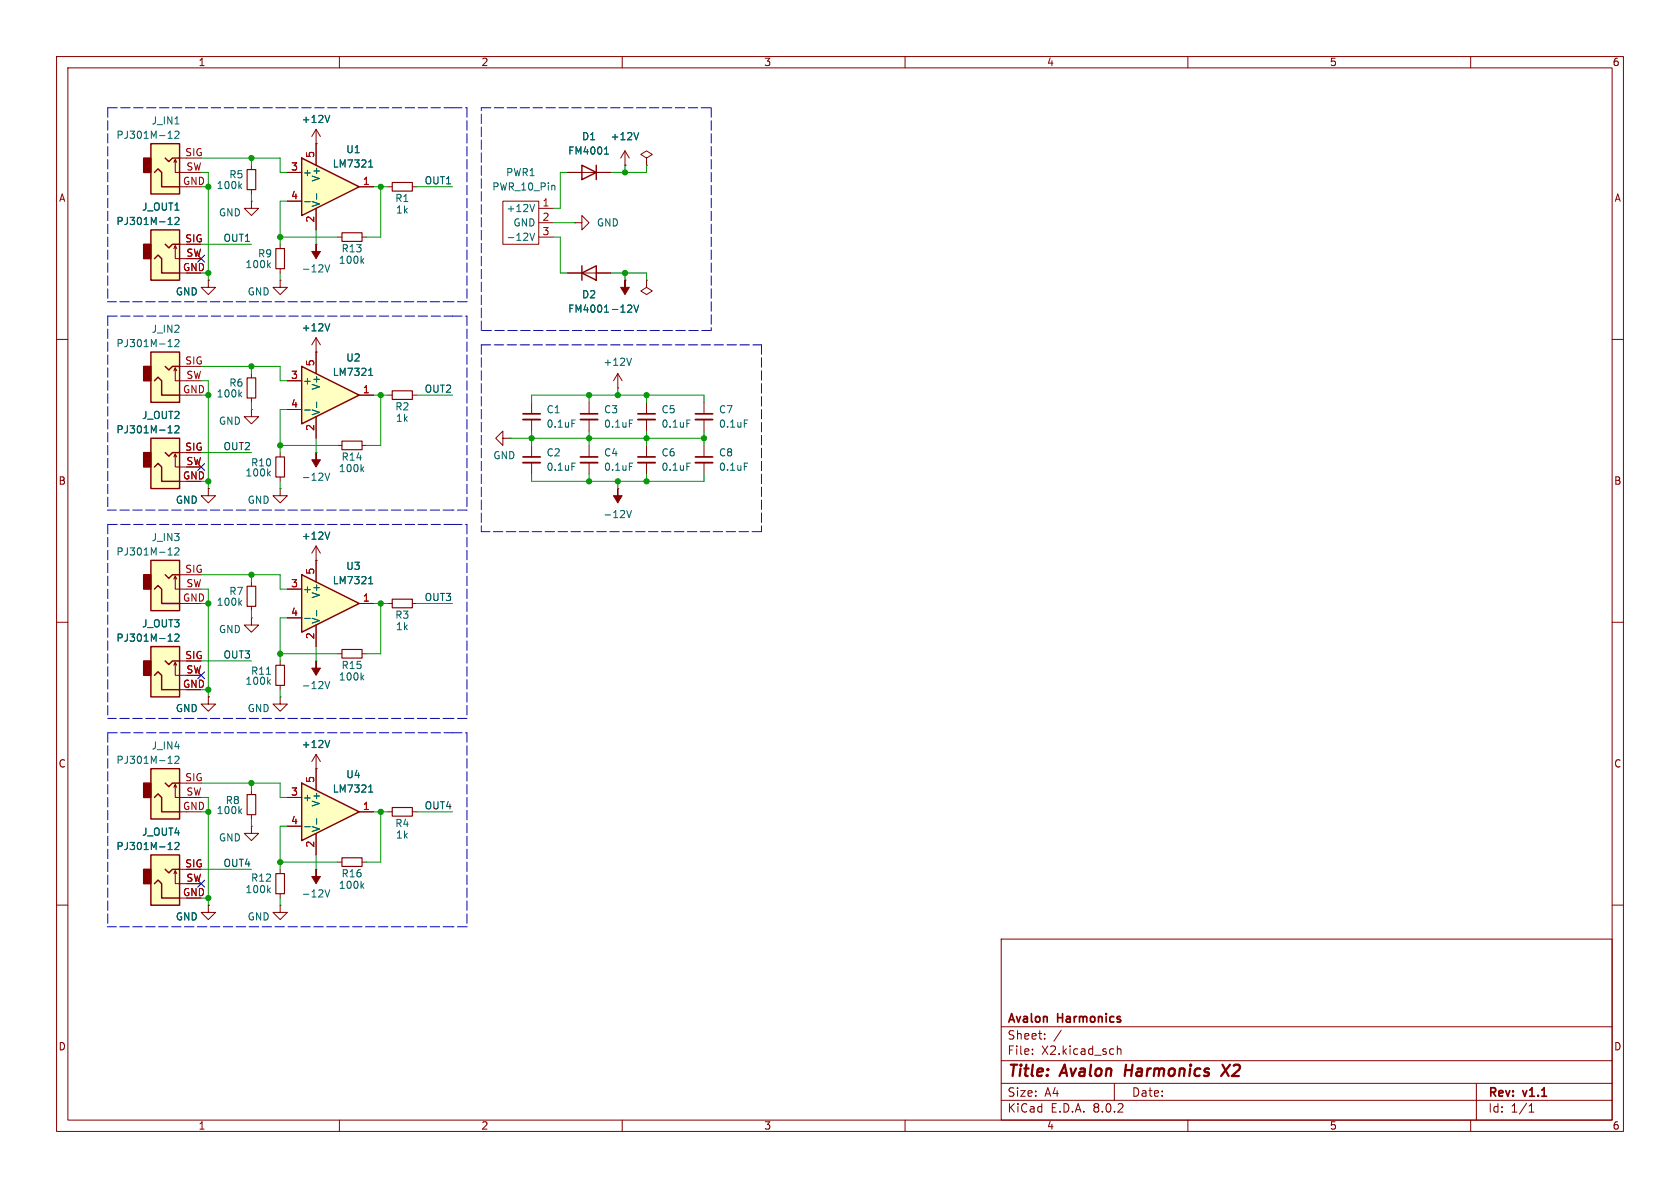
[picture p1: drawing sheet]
<svg xmlns="http://www.w3.org/2000/svg" width="297mm" height="210mm" viewBox="0 0 297 210" stroke-linecap="round" stroke-linejoin="round" font-family="sans-serif">
<g fill="none" stroke="#840000" stroke-width=".18">
<path d="M10 10h277v190h-277zM12 12h273v186h-273zM60 10v2M110 10v2M160 10v2M210 10v2M260 10v2M10 60h2M36.8 49.5v1.3h-1.2l1.2 1.3 1.3-1.3h-1.3M36.8 49.5h.1M285 60h2M104.1 78.7v2.1"/>
<path d="M114.3 71.1v2.1M114.3 74.2v2M124.5 78.7v2.1M36.8 86.4v1.2h-1.2l1.2 1.3 1.3-1.3h-1.3M36.8 86.4h.1M104.1 81.8v2M124.5 81.8v2M10 110h2M285 110h2M10 160h2M285 160h2M177 166h108v32h-108z"/>
<path d="M60 198v2M110 198v2M160 198v2M177 194.5h108M177 191.5h108M177 187.5h108M177 181.5h108M182.5 186.3v.1M182.5 185.5v.1M184.7 183.6v.1M184.7 182.8v.1M187.6 182.1l-1.3 2"/>
<path d="M197 191.5v3M197.5 184.9v1.5M197.5 185.5l.2-.1 .4 .1 .1 .9M210 198v2M260 198v2M261 191.5v6.5M270.3 196.6h.9M270.3 195.5l.4-.4v1.5"/>
</g>
<path d="M199.1 188.2l-.3 2M216.1 188.2l1.1 2M217.5 188.2l-1.6 2" fill="none" stroke="#840000" stroke-width=".4"/>
<path d="M112.8 74.2h3M102.6 81.8h3.1M122.9 81.8h3.1" fill="none" stroke="#840000" stroke-width=".33"/>
<path d="M112.8 73.2h3M102.6 80.8h3.1M122.9 80.8h3.1" fill="none" stroke="#840000" stroke-width=".3"/>
<path d="M121.4 74.2h.6M111.3 81.9h.6M131.6 81.9h.6" fill="none" stroke="#006464" stroke-width=".18"/>
<path d="M53.3 138.4l10.2 5.1-10.2 5.1z" fill="#ffffc2"/>
<path d="M53.3 138.4l10.2 5.1-10.2 5.1z" fill="none" stroke="#840000" stroke-width=".25"/>
<g fill="none" stroke="#840000" stroke-width=".18">
<path d="M44.4 29.2v.8M44.4 33.5v.8M110.5 49.5h.1M109.2 68.6h.1M109.2 66l-.7 1.3M109.2 66v2.6M109.2 66l.8 1.3M114.3 78.7v2.1M124.5 71.1v2.1M124.5 74.2v2M114.3 81.8v2M55.9 135.9v3.8"/>
<path d="M50.8 141h2.5M50.8 146.1h2.5M55.9 147.3v3.8M63.5 143.5h2.5"/>
</g>
<path d="M42.4 32.9l.3 .4M42.7 32.5l-.5 .5M112.1 53.9l.4 1.3 .4-1.3M111.6 63.3l-.4 1.3M131.6 74.2h.6M121.4 81.9h.6M65.3 139.1l.2-.3v1.2M53.9 146.1h.9M56 144.7v1M65.2 140h.7" fill="none" stroke="#006464" stroke-width=".18"/>
<path d="M122.9 74.2h3.1M112.8 81.8h3" fill="none" stroke="#840000" stroke-width=".33"/>
<path d="M122.9 73.2h3.1M112.8 80.8h3" fill="none" stroke="#840000" stroke-width=".3"/>
<path d="M110.5 49.5v1.3h.8l-.8 1.3-.8-1.3h.8z" fill="#840000" stroke="#840000" stroke-width=".18"/>
<path d="M43.7 30h1.5v3.5h-1.5z" fill="none" stroke="#840000" stroke-width=".2"/>
<path d="M53.3 27.9l10.2 5.1-10.2 5.1z" fill="#ffffc2"/>
<path d="M53.3 27.9l10.2 5.1-10.2 5.1z" fill="none" stroke="#840000" stroke-width=".25"/>
<g fill="none" stroke="#840000" stroke-width=".18">
<path d="M50.8 30.5h2.5M50.8 35.6h2.5M55.9 25.4h.1M55.9 22.9v6.3M55.9 36.8v3.8M55.9 22.9l-.8 1.2M55.9 22.9l.7 1.2M63.5 33h2.5M68.6 33h.7M72.9 33h.8M110.5 29.2h.1M110.5 26.7l-.8 1.2"/>
<path d="M110.5 26.7v2.5M110.5 26.7l.8 1.2M114.3 27.9l1-.6-1-.6-1 .6 1 .6v1.3M114.3 29.2h.1M68.6 143.5h.7M72.9 143.5h.8"/>
</g>
<path d="M53.9 35.7h.9M56 34.2v1M58.3 20.4l-.4 1.3M65.2 29.5h.7M65.3 28.6l.2-.3v1.2M112.9 23.4l-.4 1.3" fill="none" stroke="#006464" stroke-width=".18"/>
<path d="M69.3 32.3h3.6v1.5h-3.6zM69.3 142.7h3.6v1.6h-3.6z" fill="none" stroke="#840000" stroke-width=".2"/>
<path d="M26.7 40.6h5v8.9h-5z" fill="#ffffc2"/>
<path d="M25.4 43.2h1.3v2.5h-1.3z" fill="#840000" stroke="#840000" stroke-width=".25"/>
<path d="M30.7 43.9l.3-.5v2.3h2M31 43.4l.2 .5M31.7 43.2h1.3" fill="none" stroke="#840000" stroke-width=".18"/>
<path d="M26.7 40.6h5v8.9h-5zM27.3 45.7l.6-.6 .7 .6v2.6h3.1M29.2 43.2l.6 .6 .7-.6h1.2" fill="none" stroke="#840000" stroke-width=".25"/>
<path d="M29.7 39.7h.7M30 38.6l.1-.2v1.3M30.9 38.5l.5-.1 .3 .4-.8 .9h.8" fill="none" stroke="#006464" stroke-width=".18"/>
<path d="M26.7 25.4h5v8.9h-5z" fill="#ffffc2"/>
<path d="M25.4 27.9h1.3v2.6h-1.3z" fill="#840000" stroke="#840000" stroke-width=".25"/>
<path d="M30.7 28.7l.3-.5v2.3h2M31 28.2l.2 .5M31.7 27.9h1.3M49.5 43.2v.7M49.5 47.5v.8M55.9 135.9h.1M55.9 133.4l-.8 1.2M55.9 133.4v2.5M55.9 133.4l.7 1.2" fill="none" stroke="#840000" stroke-width=".18"/>
<path d="M26.7 25.4h5v8.9h-5zM27.3 30.5l.6-.7 .7 .7v2.5h3.1M29.2 27.9l.6 .7 .7-.7h1.2" fill="none" stroke="#840000" stroke-width=".25"/>
<path d="M29.7 24.5h.7M30 23.4l.1-.2v1.3M30.9 21.9h.8M30.9 23.3l.5-.1 .3 .3-.8 1h.8M47.4 46.8l.4 .5M47.8 46.5l-.5 .5M58.3 130.9l-.4 1.3" fill="none" stroke="#006464" stroke-width=".18"/>
<path d="M48.8 43.9h1.5v3.6h-1.5z" fill="none" stroke="#840000" stroke-width=".2"/>
<path d="M26.7 77.5h5v8.9h-5z" fill="#ffffc2"/>
<path d="M25.4 80h1.3v2.6h-1.3z" fill="#840000" stroke="#840000" stroke-width=".25"/>
<g fill="none" stroke="#840000" stroke-width=".18">
<path d="M44.4 35.6v1.2h-1.2l1.2 1.3 1.3-1.3h-1.3M44.4 35.6h.1M88.9 35.6h6.3v7.6h-6.3zM95.2 36.8h2.6M95.2 39.4h2.6M100.3 30.5h7.6M101.6 39.4h1.3v-1.3l1.2 1.3-1.2 1.2v-1.2M101.6 39.4h.1M49.5 49.5v1.3h-1.2l1.2 1.3 1.3-1.3h-1.3M49.5 49.5h.1M55.9 43.2h.1M59.7 41.9h.8"/>
<path d="M64 41.9h.8M95.2 41.9h2.6M100.3 48.3h7.6M114.3 49.5v1.3l1 .6-1 .7-1-.7 1-.6M114.3 49.5h.1M44.4 72.4v1.3h-1.2l1.2 1.2 1.3-1.2h-1.3M44.4 72.4h.1M44.4 66v.8M44.4 70.4v.7M88.9 77.5v-1.3l-1.3 1.3 1.3 1.2v-1.2h1.3M90.2 77.5h.1M94 71.1v2.1"/>
<path d="M94 74.2v2M94 78.7v2.1M104.1 71.1v2.1M104.1 74.2v2M30.7 80.8l.3-.5v2.3h2M31 80.3l.2 .5M31.7 80h1.3M94 81.8v2M109.2 86.4h.1M55.9 153.7h.1"/>
</g>
<path d="M102.9 29.2l2.5 1.3-2.5 1.3zM105.4 29.2v2.6M102.9 48.3l2.5-1.3v2.5zM102.9 47v2.5M26.7 77.5h5v8.9h-5zM27.3 82.6l.6-.7 .7 .7v2.5h3.1M29.2 80l.6 .6 .7-.6h1.2" fill="none" stroke="#840000" stroke-width=".25"/>
<g fill="none" stroke="#006464" stroke-width=".18">
<path d="M94.5 36.1l-.4 1.3M98 32.8l.1 .8M106.9 27.2h.7M107.1 26.2l.1-.2v1.2M57.5 46.8l.4 1.3 .4-1.3M64 46.1l.3 .5M64.3 45.7l-.5 .5M93.7 41.2l.4 1.3 .4-1.3M29.7 76.5h.7M30 75.4l.1-.1v1.2M30.9 75.4l.5-.1 .3 .3-.8 .9h.8M42.4 69.7l.3 .5"/>
<path d="M42.7 69.3l-.5 .5M101.1 74.2h.6M111.3 74.2h.6M101.1 81.9h.6M110.8 90.2l.4 1.3 .4-1.3M57.5 157.3l.4 1.3 .4-1.3"/>
</g>
<path d="M60.5 41.1h3.5v1.6h-3.5zM43.7 66.8h1.5v3.6h-1.5z" fill="none" stroke="#840000" stroke-width=".2"/>
<path d="M92.5 74.2h3M102.6 74.2h3.1M92.5 81.8h3" fill="none" stroke="#840000" stroke-width=".33"/>
<path d="M92.5 73.2h3M102.6 73.2h3.1M92.5 80.8h3" fill="none" stroke="#840000" stroke-width=".3"/>
<g fill="#840000" stroke="#840000" stroke-width=".18">
<path d="M55.9 43.2v1.3h.7l-.7 1.2-.8-1.2h.8z"/>
<path d="M109.2 86.4v1.2h.8l-.8 1.3-.7-1.3h.7z"/>
<path d="M55.9 153.7v1.2h.7l-.7 1.3-.8-1.3h.8z"/>
</g>
<path d="M26.7 62.2h5v8.9h-5z" fill="#ffffc2"/>
<path d="M25.4 64.8h1.3v2.5h-1.3z" fill="#840000" stroke="#840000" stroke-width=".25"/>
<path d="M30.7 65.5l.3-.5v2.3h2M31 65l.2 .5M31.7 64.8h1.3" fill="none" stroke="#840000" stroke-width=".18"/>
<path d="M26.7 62.2h5v8.9h-5zM27.3 67.3l.6-.6 .7 .6v2.6h3.1M29.2 64.8l.6 .6 .7-.6h1.2" fill="none" stroke="#840000" stroke-width=".25"/>
<path d="M29.7 61.3h.7M30 60.2l.1-.2v1.3M30.9 60.1l.5-.1 .3 .4-.8 .9h.8" fill="none" stroke="#006464" stroke-width=".18"/>
<path d="M53.3 64.8l10.2 5.1-10.2 5z" fill="#ffffc2"/>
<path d="M53.3 64.8l10.2 5.1-10.2 5z" fill="none" stroke="#840000" stroke-width=".25"/>
<g fill="none" stroke="#840000" stroke-width=".18">
<path d="M55.9 59.7v6.3M55.9 59.7l-.8 1.3M55.9 59.7l.7 1.3M50.8 67.3h2.5M50.8 72.4h2.5M55.9 62.2h.1M55.9 73.7v3.8M59.7 78.7h.8M63.5 69.9h2.5M64 78.7h.8M68.6 69.9h.7M72.9 69.9h.8"/>
<path d="M49.5 86.4v1.2h-1.2l1.2 1.3 1.3-1.3h-1.3M49.5 86.4h.1M49.5 80v.8M49.5 84.3v.8M55.9 80h.1M44.4 102.9v.7M44.4 107.2v.8"/>
</g>
<path d="M58.3 57.2l-.4 1.3M53.9 72.5h.9M56 71.1v.9M65.2 66.4h.7M65.3 65.4l.2-.3v1.3M47.4 83.7l.4 .4M47.8 83.3l-.5 .5M57.5 83.6l.4 1.3 .4-1.3M64 82.9l.3 .5M64.3 82.5l-.5 .5M42.4 106.5l.3 .5M42.7 106.2l-.5 .4" fill="none" stroke="#006464" stroke-width=".18"/>
<path d="M60.5 78h3.5v1.5h-3.5zM69.3 69.1h3.6v1.5h-3.6zM48.8 80.8h1.5v3.5h-1.5zM43.7 103.6h1.5v3.6h-1.5z" fill="none" stroke="#840000" stroke-width=".2"/>
<path d="M55.9 80v1.3h.7l-.7 1.3-.8-1.3h.8z" fill="#840000" stroke="#840000" stroke-width=".18"/>
<path d="M53.3 101.6l10.2 5.1-10.2 5.1z" fill="#ffffc2"/>
<path d="M53.3 101.6l10.2 5.1-10.2 5.1z" fill="none" stroke="#840000" stroke-width=".25"/>
<path d="M55.9 99.1h.1M55.9 96.5v6.4M55.9 96.5l-.8 1.3M55.9 96.5l.7 1.3M44.4 109.2v1.3h-1.2l1.2 1.3 1.3-1.3h-1.3M44.4 109.2h.1M50.8 104.1h2.5M50.8 109.2h2.5M55.9 110.5v3.8M63.5 106.7h2.5M68.6 106.7h.7M72.9 106.7h.8" fill="none" stroke="#840000" stroke-width=".18"/>
<path d="M58.3 94.1l-.4 1.2M53.9 109.3h.9M56 107.9v1M65.2 103.2h.7M65.3 102.2l.2-.3v1.3" fill="none" stroke="#006464" stroke-width=".18"/>
<path d="M69.3 105.9h3.6v1.5h-3.6z" fill="none" stroke="#840000" stroke-width=".2"/>
<path d="M26.7 114.3h5v8.9h-5z" fill="#ffffc2"/>
<path d="M25.4 116.8h1.3v2.6h-1.3z" fill="#840000" stroke="#840000" stroke-width=".25"/>
<path d="M30.7 117.6l.3-.5v2.3h2M31 117.1l.2 .5M31.7 116.8h1.3" fill="none" stroke="#840000" stroke-width=".18"/>
<path d="M26.7 114.3h5v8.9h-5zM27.3 119.4l.6-.7 .7 .7v2.5h3.1M29.2 116.8l.6 .7 .7-.7h1.2" fill="none" stroke="#840000" stroke-width=".25"/>
<path d="M29.7 113.4h.7M30 112.3l.1-.2v1.3M30.9 112.2l.5-.1 .3 .3-.8 1h.8" fill="none" stroke="#006464" stroke-width=".18"/>
<path d="M26.7 99.1h5v8.9h-5z" fill="#ffffc2"/>
<path d="M25.4 101.6h1.3v2.5h-1.3z" fill="#840000" stroke="#840000" stroke-width=".25"/>
<g fill="none" stroke="#840000" stroke-width=".18">
<path d="M30.7 102.4l.3-.5v2.2h2M31 101.9l.2 .5M31.7 101.6h1.3M49.5 116.8v.8M55.9 116.8h.1M59.7 115.6h.8M64 115.6h.8M44.4 139.7v.8M49.5 123.2v1.3h-1.2l1.2 1.2 1.3-1.2h-1.3M49.5 123.2h.1M49.5 121.2v.7M44.4 144v.8"/>
<path d="M49.5 153.7v.7M49.5 158v.8M49.5 160v1.3h-1.2l1.2 1.3 1.3-1.3h-1.3M49.5 160h.1"/>
</g>
<path d="M26.7 99.1h5v8.9h-5zM27.3 104.1l.6-.6 .7 .6v2.6h3.1M29.2 101.6l.6 .6 .7-.6h1.2" fill="none" stroke="#840000" stroke-width=".25"/>
<g fill="none" stroke="#006464" stroke-width=".18">
<path d="M29.7 98.1h.7M30 97l.1-.2v1.3M30.9 97l.5-.2 .3 .4-.8 .9h.8M47.1 119.2h.7M64 119.7l.3 .5M64.3 119.4l-.5 .5M47.4 120.5l.4 .5M47.8 120.1l-.5 .5M57.5 120.5l.4 1.2 .4-1.2M42.4 143.4l.3 .4M42.7 143l-.5 .5M47.4 157.3l.4 .5"/>
<path d="M47.8 157l-.5 .4"/>
</g>
<path d="M48.8 117.6h1.5v3.6h-1.5zM60.5 114.8h3.5v1.5h-3.5zM43.7 140.5h1.5v3.5h-1.5zM48.8 154.4h1.5v3.6h-1.5z" fill="none" stroke="#840000" stroke-width=".2"/>
<path d="M55.9 116.8v1.3h.7l-.7 1.3-.8-1.3h.8z" fill="#840000" stroke="#840000" stroke-width=".18"/>
<path d="M26.7 151.1h5v8.9h-5z" fill="#ffffc2"/>
<path d="M25.4 153.7h1.3v2.5h-1.3z" fill="#840000" stroke="#840000" stroke-width=".25"/>
<path d="M30.7 154.4l.3-.5v2.3h2M31 153.9l.2 .5M31.7 153.7h1.3" fill="none" stroke="#840000" stroke-width=".18"/>
<path d="M26.7 151.1h5v8.9h-5zM27.3 156.2l.6-.6 .7 .6v2.6h3.1M29.2 153.7l.6 .6 .7-.6h1.2" fill="none" stroke="#840000" stroke-width=".25"/>
<path d="M29.7 150.2h.7M30 149.1l.1-.2v1.3M30.9 149l.5-.1 .3 .4-.8 .9h.8" fill="none" stroke="#006464" stroke-width=".18"/>
<path d="M26.7 135.9h5v8.9h-5z" fill="#ffffc2"/>
<path d="M25.4 138.4h1.3v2.6h-1.3z" fill="#840000" stroke="#840000" stroke-width=".25"/>
<g fill="none" stroke="#840000" stroke-width=".18">
<path d="M50.8 30.5h2.5M50.8 35.6h2.5M55.9 25.4h.1M55.9 25.4v3.8M55.9 36.8v3.8M63.5 33h2.5M100.3 30.5h2.6M105.4 30.5h2.5M110.5 29.2h.1M36.8 49.5h.1M100.3 48.3h2.6M105.4 48.3h2.5"/>
<path d="M110.5 49.5h.1M50.8 67.3h2.5M50.8 72.4h2.5M55.9 62.2h.1M55.9 62.2v3.8M55.9 73.7v3.8M63.5 69.9h2.5M36.8 86.4h.1M55.9 99.1h.1M55.9 99.1v3.8M50.8 104.1h2.5M50.8 109.2h2.5"/>
<path d="M55.9 110.5v3.8M63.5 106.7h2.5M30.7 139.2l.3-.5v2.3h2M31 138.7l.2 .5M31.7 138.4h1.3M36.8 123.2v1.3h-1.2l1.2 1.2 1.3-1.2h-1.3M36.8 123.2h.1M55.9 135.9h.1M55.9 135.9v3.8M44.4 146.1v1.2h-1.2l1.2 1.3 1.3-1.3h-1.3M44.4 146.1h.1M50.8 141h2.5"/>
<path d="M50.8 146.1h2.5M55.9 147.3v3.8M59.7 152.4h.8M63.5 143.5h2.5M64 152.4h.8M36.8 160v1.3h-1.2l1.2 1.3 1.3-1.3h-1.3M36.8 160h.1"/>
</g>
<path d="M26.7 135.9h5v8.9h-5zM29.2 138.4l.6 .7 .7-.7h1.2M27.3 141l.6-.7 .7 .7v2.5h3.1" fill="none" stroke="#840000" stroke-width=".25"/>
<g fill="none" stroke="#006464" stroke-width=".18">
<path d="M29.7 39.7h.7M30 38.6l.1-.2v1.3M30.9 38.5l.5-.1 .3 .4-.8 .9h.8M53.9 35.7h.9M56 34.2v1M58.3 20.4l-.4 1.3M65.2 29.5h.7M65.3 28.6l.2-.3v1.2M106.9 27.2h.7M107.1 26.2l.1-.2v1.2M112.9 23.4l-.4 1.3M58.3 57.2l-.4 1.3"/>
<path d="M112.1 53.9l.4 1.3 .4-1.3M29.7 76.5h.7M30 75.4l.1-.1v1.2M30.9 75.4l.5-.1 .3 .3-.8 .9h.8M53.9 72.5h.9M56 71.1v.9M65.2 66.4h.7M65.3 65.4l.2-.3v1.3M58.3 94.1l-.4 1.2M29.7 113.4h.7M30 112.3l.1-.2v1.3M30.9 112.2l.5-.1 .3 .3-.8 1h.8"/>
<path d="M53.9 109.3h.9M56 107.9v1M65.2 103.2h.7M65.3 102.2l.2-.3v1.3M29.7 134.9h.7M30 133.9l.1-.2v1.2M30.9 133.8l.5-.1 .3 .3-.8 .9h.8M58.3 130.9l-.4 1.3M65.3 139.1l.2-.3v1.2M29.7 150.2h.7M30 149.1l.1-.2v1.3M30.9 149l.5-.1 .3 .4-.8 .9h.8"/>
<path d="M53.9 146.1h.9M56 144.7v1M64 156.6l.3 .4M64.3 156.2l-.5 .5M65.2 140h.7"/>
</g>
<path d="M60.5 151.6h3.5v1.6h-3.5z" fill="none" stroke="#840000" stroke-width=".2"/>
<g fill="none" stroke="#0000c2" stroke-width=".18" stroke-dasharray="1.7 .6">
<path d="M19 19.1h61M19 19.1v34.2M80 19.1h2.5M82.5 19.1v34.2M85.1 19.1h40.6M125.7 19.1v39.3M19 55.9v34.3M19 55.9h61M80 53.3h-61M80 55.9h2.5M82.5 55.9v34.3M82.5 53.3h-2.5"/>
<path d="M85.1 58.4v-39.3M125.7 58.4h-40.6M85.1 61h49.5M85.1 61v33M134.6 61v33M19 92.7v34.3M19 92.7h61M80 92.7h2.5M80 90.2h-61M82.5 92.7v34.3M82.5 90.2h-2.5M134.6 94h-49.5"/>
<path d="M19 129.5h61M19 129.5v34.3M80 129.5h2.5M80 127h-61M82.5 129.5v34.3M82.5 127h-2.5M80 163.8h-61M82.5 163.8h-2.5"/>
</g>
<g fill="none" stroke="#009600" stroke-width=".18">
<path d="M35.6 27.9h13.9v2.6h1.3M35.6 30.5h1.2v19M35.6 33h1.2M44.4 27.9v1.3M44.4 34.3v1.3M50.8 35.6h-1.3v7.6M66 33h2.6M67.3 33v8.9h-2.5M73.7 33h6.3M97.8 39.4h3.8M100.3 30.5h-1.2v6.3h-1.3M110.5 29.2v1.3"/>
<path d="M114.3 29.2v1.3h-6.4M35.6 48.3h1.2M35.6 43.2h8.8M49.5 48.3v1.2M49.5 41.9h10.2M55.9 40.6v2.6M97.8 41.9h1.3v6.4h1.2M107.9 48.3h6.4v1.2M110.5 48.3v1.2M35.6 67.3h1.2v19.1M35.6 64.8h13.9v2.5h1.3M35.6 69.9h1.2"/>
<path d="M44.4 64.8v1.2M44.4 71.1v1.3M49.5 78.7h10.2M50.8 72.4h-1.3v7.6M55.9 77.5v2.5M66 69.9h2.6M67.3 69.9v8.8h-2.5M73.7 69.9h6.3M90.2 77.5h34.3M94 71.1v-1.2h30.5v1.2M94 76.2v2.5M104.1 69.9v1.2"/>
<path d="M104.1 76.2v2.5M109.2 68.6v1.3M114.3 69.9v1.2M114.3 76.2v2.5M124.5 76.2v2.5M35.6 80h8.8M35.6 85.1h1.2M49.5 85.1v1.3M94 83.8v1.3h30.5v-1.3M104.1 83.8v1.3M109.2 85.1v1.3M114.3 83.8v1.3"/>
<path d="M35.6 101.6h13.9v2.5h1.3M35.6 104.1h1.2v19.1M35.6 106.7h1.2M35.6 116.8h8.8M44.4 101.6v1.3M44.4 108v1.2M49.5 115.6h10.2M50.8 109.2h-1.3v7.6M55.9 114.3v2.5M66 106.7h2.6M67.3 106.7v8.9h-2.5M73.7 106.7h6.3"/>
<path d="M35.6 138.4h13.9v2.6h1.3M35.6 121.9h1.2M44.4 138.4v1.3M49.5 121.9v1.3M35.6 141h1.2v19M35.6 143.5h1.2M35.6 153.7h8.8M35.6 158.8h1.2M44.4 144.8v1.3M49.5 158.8v1.2M49.5 152.4h10.2M50.8 146.1h-1.3v7.6"/>
<path d="M55.9 151.1v2.6M66 143.5h2.6M67.3 143.5v8.9h-2.5M73.7 143.5h6.3"/>
</g>
<path d="M35 45.1l1.2 1.2M36.2 45.1l-1.2 1.2M35 81.9l1.2 1.3M36.2 81.9l-1.2 1.3M35 118.8l1.2 1.2M36.2 118.8l-1.2 1.2M35 155.6l1.2 1.2M36.2 155.6l-1.2 1.2" fill="none" stroke="#000084" stroke-width=".18"/>
<g fill="#009600" stroke="#009600" stroke-width=".18">
<circle cx="44.4" cy="27.9" r=".46"/>
<circle cx="36.8" cy="33" r=".46"/>
<circle cx="109.2" cy="85.1" r=".46"/>
<circle cx="104.1" cy="77.5" r=".46"/>
<circle cx="104.1" cy="69.9" r=".46"/>
<circle cx="104.1" cy="85.1" r=".46"/>
<circle cx="124.5" cy="77.5" r=".46"/>
<circle cx="114.3" cy="77.5" r=".46"/>
<circle cx="114.3" cy="85.1" r=".46"/>
<circle cx="67.3" cy="69.9" r=".46"/>
<circle cx="94" cy="77.5" r=".46"/>
<circle cx="109.2" cy="69.9" r=".46"/>
<circle cx="114.3" cy="69.9" r=".46"/>
<circle cx="67.3" cy="33" r=".46"/>
<circle cx="110.5" cy="30.5" r=".46"/>
<circle cx="110.5" cy="48.3" r=".46"/>
<circle cx="36.8" cy="48.3" r=".46"/>
<circle cx="49.5" cy="41.9" r=".46"/>
<circle cx="36.8" cy="85.1" r=".46"/>
<circle cx="36.8" cy="69.9" r=".46"/>
<circle cx="49.5" cy="78.7" r=".46"/>
<circle cx="44.4" cy="64.8" r=".46"/>
<circle cx="67.3" cy="106.7" r=".46"/>
<circle cx="36.8" cy="106.7" r=".46"/>
<circle cx="44.4" cy="101.6" r=".46"/>
<circle cx="44.4" cy="138.4" r=".46"/>
<circle cx="49.5" cy="115.6" r=".46"/>
<circle cx="36.8" cy="143.5" r=".46"/>
<circle cx="36.8" cy="121.9" r=".46"/>
<circle cx="36.8" cy="158.8" r=".46"/>
<circle cx="49.5" cy="152.4" r=".46"/>
<circle cx="67.3" cy="143.5" r=".46"/>
</g>
<g font-size="2.8" fill="#840000">
<text x="178" y="190.9">Title:</text>
<text x="187.7" y="190.9">Avalon</text>
<text x="199.7" y="190.9">Harmonics</text>
<text x="217.7" y="190.9">X2</text>
</g>
<g font-size="2.1" fill="#840000">
<text x="178" y="184">Sheet:</text>
<text x="178" y="181.2">Avalon</text>
<text x="187" y="181.2">Harmonics</text>
<text x="178" y="186.7">File:</text>
<text x="184.1" y="186.7">X2.kicad_sch</text>
<text x="178" y="196.9">KiCad</text>
<text x="178" y="194.1">Size:</text>
<text x="184.7" y="194.1">A4</text>
<text x="185.7" y="196.9">E.D.A.</text>
<text x="193.3" y="196.9">8.0.2</text>
<text x="200" y="194.1">Date:</text>
<text x="263" y="194.3">Rev:</text>
<text x="263" y="196.9">Id:</text>
<text x="267.1" y="196.9">1/1</text>
<text x="269.4" y="194.3">v1.1</text>
</g>
<g font-size="1.8" fill="#840000">
<text x="35" y="11.9">1</text>
<text x="85" y="11.9">2</text>
<text x="135" y="11.9">3</text>
<text x="185" y="11.9">4</text>
<text x="235" y="11.9">5</text>
<text x="285" y="11.9">6</text>
<text x="10.3" y="35.9">A</text>
<text x="285.3" y="35.9">A</text>
<text x="10.3" y="85.9">B</text>
<text x="285.3" y="85.9">B</text>
<text x="10.3" y="135.9">C</text>
<text x="285.3" y="135.9">C</text>
<text x="10.3" y="185.9">D</text>
<text x="285.3" y="185.9">D</text>
<text x="35" y="199.9">1</text>
<text x="85" y="199.9">2</text>
<text x="135" y="199.9">3</text>
<text x="185" y="199.9">4</text>
<text x="235" y="199.9">5</text>
<text x="285" y="199.9">6</text>
</g>
<g font-size="1.8" fill="#006464">
<text x="26.7" y="22.2">J_IN1</text>
<text x="53.2" y="21.9">+12V</text>
<text x="20.5" y="24.7">PJ301M-12</text>
<text x="58.7" y="29.8">LM7321</text>
<text x="61.1" y="27.3">U1</text>
<text x="100.3" y="27.5">FM4001</text>
<text x="102.8" y="25">D1</text>
<text x="107.8" y="25">+12V</text>
<text x="38.2" y="33.6">100k</text>
<text x="40.4" y="31.7">R5</text>
<text x="53.5" y="31.3">+</text>
<text x="56.7" y="32.2" transform="rotate(-90 56.7 32.2)">V+</text>
<text x="69.8" y="35.9">R1</text>
<text x="86.9" y="33.9">PWR_10_Pin</text>
<text x="89.4" y="31.3">PWR1</text>
<text x="20.5" y="40">PJ301M-12</text>
<text x="25" y="37.4">J_OUT1</text>
<text x="38.6" y="38.5">GND</text>
<text x="56.7" y="36.7" transform="rotate(-90 56.7 36.7)">V-</text>
<text x="69.9" y="37.9">1k</text>
<text x="89.5" y="37.7">+12V</text>
<text x="90.7" y="40.2">GND</text>
<text x="105.4" y="40.2">GND</text>
<text x="43.3" y="47.6">100k</text>
<text x="45.5" y="45.7">R9</text>
<text x="59.8" y="46.8">100k</text>
<text x="60.3" y="44.8">R13</text>
<text x="89.5" y="42.8">-12V</text>
<text x="31" y="52.4">GND</text>
<text x="43.7" y="52.4">GND</text>
<text x="53.2" y="48.4">-12V</text>
<text x="102.8" y="52.9">D2</text>
<text x="26.7" y="59">J_IN2</text>
<text x="53.2" y="58.8">+12V</text>
<text x="100.3" y="55.5">FM4001 -12V</text>
<text x="20.5" y="61.6">PJ301M-12</text>
<text x="61.1" y="64.1">U2</text>
<text x="106.6" y="64.9">+12V</text>
<text x="38.2" y="70.5">100k</text>
<text x="40.4" y="68.6">R6</text>
<text x="53.5" y="68.2">+</text>
<text x="56.7" y="69" transform="rotate(-90 56.7 69)">V+</text>
<text x="58.7" y="66.6">LM7321</text>
<text x="20.5" y="76.8">PJ301M-12</text>
<text x="25" y="74.3">J_OUT2</text>
<text x="38.6" y="75.3">GND</text>
<text x="56.7" y="73.5" transform="rotate(-90 56.7 73.5)">V-</text>
<text x="69.8" y="72.7">R2</text>
<text x="69.9" y="74.8">1k</text>
<text x="96.5" y="73.3">C1</text>
<text x="96.5" y="75.8">0.1uF</text>
<text x="106.7" y="73.3">C3</text>
<text x="106.7" y="75.8">0.1uF</text>
<text x="116.8" y="73.3">C5</text>
<text x="116.8" y="75.8">0.1uF</text>
<text x="127" y="73.3">C7</text>
<text x="127" y="75.8">0.1uF</text>
<text x="44.3" y="82.7">R10</text>
<text x="59.8" y="83.7">100k</text>
<text x="60.3" y="81.6">R14</text>
<text x="87.1" y="81.4">GND</text>
<text x="96.5" y="80.9">C2</text>
<text x="96.5" y="83.4">0.1uF</text>
<text x="106.7" y="80.9">C4</text>
<text x="106.7" y="83.4">0.1uF</text>
<text x="116.8" y="80.9">C6</text>
<text x="116.8" y="83.4">0.1uF</text>
<text x="127" y="80.9">C8</text>
<text x="127" y="83.4">0.1uF</text>
<text x="31" y="89.3">GND</text>
<text x="43.3" y="84.4">100k</text>
<text x="43.7" y="89.3">GND</text>
<text x="53.2" y="85.2">-12V</text>
<text x="26.7" y="95.9">J_IN3</text>
<text x="53.2" y="95.6">+12V</text>
<text x="106.6" y="91.8">-12V</text>
<text x="20.5" y="98.4">PJ301M-12</text>
<text x="61.1" y="100.9">U3</text>
<text x="38.2" y="107.3">100k</text>
<text x="40.4" y="105.4">R7</text>
<text x="53.5" y="105">+</text>
<text x="56.7" y="105.9" transform="rotate(-90 56.7 105.9)">V+</text>
<text x="58.7" y="103.5">LM7321</text>
<text x="20.5" y="113.6">PJ301M-12</text>
<text x="25" y="111.1">J_OUT3</text>
<text x="38.6" y="112.1">GND</text>
<text x="56.7" y="110.4" transform="rotate(-90 56.7 110.4)">V-</text>
<text x="69.8" y="109.6">R3</text>
<text x="69.9" y="111.6">1k</text>
<text x="44.3" y="119.5">R11</text>
<text x="60.3" y="118.5">R15</text>
<text x="43.3" y="121.3">100k</text>
<text x="53.2" y="122">-12V</text>
<text x="59.8" y="120.5">100k</text>
<text x="31" y="126.1">GND</text>
<text x="43.7" y="126.1">GND</text>
<text x="20.5" y="135.2">PJ301M-12</text>
<text x="26.7" y="132.7">J_IN4</text>
<text x="53.2" y="132.4">+12V</text>
<text x="61.1" y="137.8">U4</text>
<text x="39.8" y="142.3">R8</text>
<text x="53.5" y="141.8">+</text>
<text x="56.7" y="142.7" transform="rotate(-90 56.7 142.7)">V+</text>
<text x="58.7" y="140.3">LM7321</text>
<text x="25" y="147.9">J_OUT4</text>
<text x="38.2" y="144.1">100k</text>
<text x="38.6" y="148.9">GND</text>
<text x="56.7" y="147.2" transform="rotate(-90 56.7 147.2)">V-</text>
<text x="69.8" y="146.4">R4</text>
<text x="69.9" y="148.4">1k</text>
<text x="20.5" y="150.5">PJ301M-12</text>
<text x="60.3" y="155.3">R16</text>
<text x="43.3" y="158.1">100k</text>
<text x="44.3" y="156.1">R12</text>
<text x="53.2" y="158.9">-12V</text>
<text x="59.8" y="157.3">100k</text>
<text x="31" y="162.9">GND</text>
<text x="43.7" y="162.9">GND</text>
</g>
<g font-size="1.8" fill="#a90000">
<text x="32.6" y="27.7">SIG</text>
<text x="55.6" y="28" transform="rotate(-90 55.6 28)">5</text>
<text x="32.3" y="32.8">GND</text>
<text x="32.9" y="30.2">SW</text>
<text x="51.4" y="30.2">3</text>
<text x="51.4" y="35.3">4</text>
<text x="64.1" y="32.8">1</text>
<text x="55.6" y="39.4" transform="rotate(-90 55.6 39.4)">2</text>
<text x="95.8" y="36.6">1</text>
<text x="95.8" y="39.1">2</text>
<text x="95.8" y="41.7">3</text>
<text x="32.6" y="42.9">SIG</text>
<text x="32.9" y="45.5">SW</text>
<text x="32.3" y="48">GND</text>
<text x="32.6" y="64.5">SIG</text>
<text x="55.6" y="64.8" transform="rotate(-90 55.6 64.8)">5</text>
<text x="32.3" y="69.6">GND</text>
<text x="32.9" y="67.1">SW</text>
<text x="51.4" y="67.1">3</text>
<text x="64.1" y="69.6">1</text>
<text x="51.4" y="72.1">4</text>
<text x="55.6" y="76.3" transform="rotate(-90 55.6 76.3)">2</text>
<text x="32.6" y="79.8">SIG</text>
<text x="32.9" y="82.3">SW</text>
<text x="32.3" y="84.8">GND</text>
<text x="32.6" y="101.3">SIG</text>
<text x="55.6" y="101.7" transform="rotate(-90 55.6 101.7)">5</text>
<text x="32.3" y="106.4">GND</text>
<text x="32.9" y="103.9">SW</text>
<text x="51.4" y="103.9">3</text>
<text x="64.1" y="106.4">1</text>
<text x="51.4" y="109">4</text>
<text x="55.6" y="113.1" transform="rotate(-90 55.6 113.1)">2</text>
<text x="32.6" y="116.6">SIG</text>
<text x="32.9" y="119.1">SW</text>
<text x="32.3" y="121.7">GND</text>
<text x="32.3" y="143.3">GND</text>
<text x="32.6" y="138.2">SIG</text>
<text x="32.9" y="140.7">SW</text>
<text x="51.4" y="140.7">3</text>
<text x="55.6" y="138.5" transform="rotate(-90 55.6 138.5)">5</text>
<text x="64.1" y="143.3">1</text>
<text x="51.4" y="145.8">4</text>
<text x="55.6" y="149.9" transform="rotate(-90 55.6 149.9)">2</text>
<text x="32.6" y="153.4">SIG</text>
<text x="32.9" y="156">SW</text>
<text x="32.3" y="158.5">GND</text>
</g>
<g font-size="1.8" fill="#0f0f0f">
<text x="75" y="32.7">OUT1</text>
<text x="39.4" y="42.8">OUT1</text>
<text x="75" y="69.5">OUT2</text>
<text x="39.4" y="79.7">OUT2</text>
<text x="75" y="106.3">OUT3</text>
<text x="39.4" y="116.5">OUT3</text>
<text x="75" y="143.2">OUT4</text>
<text x="39.4" y="153.3">OUT4</text>
</g>
</svg>
